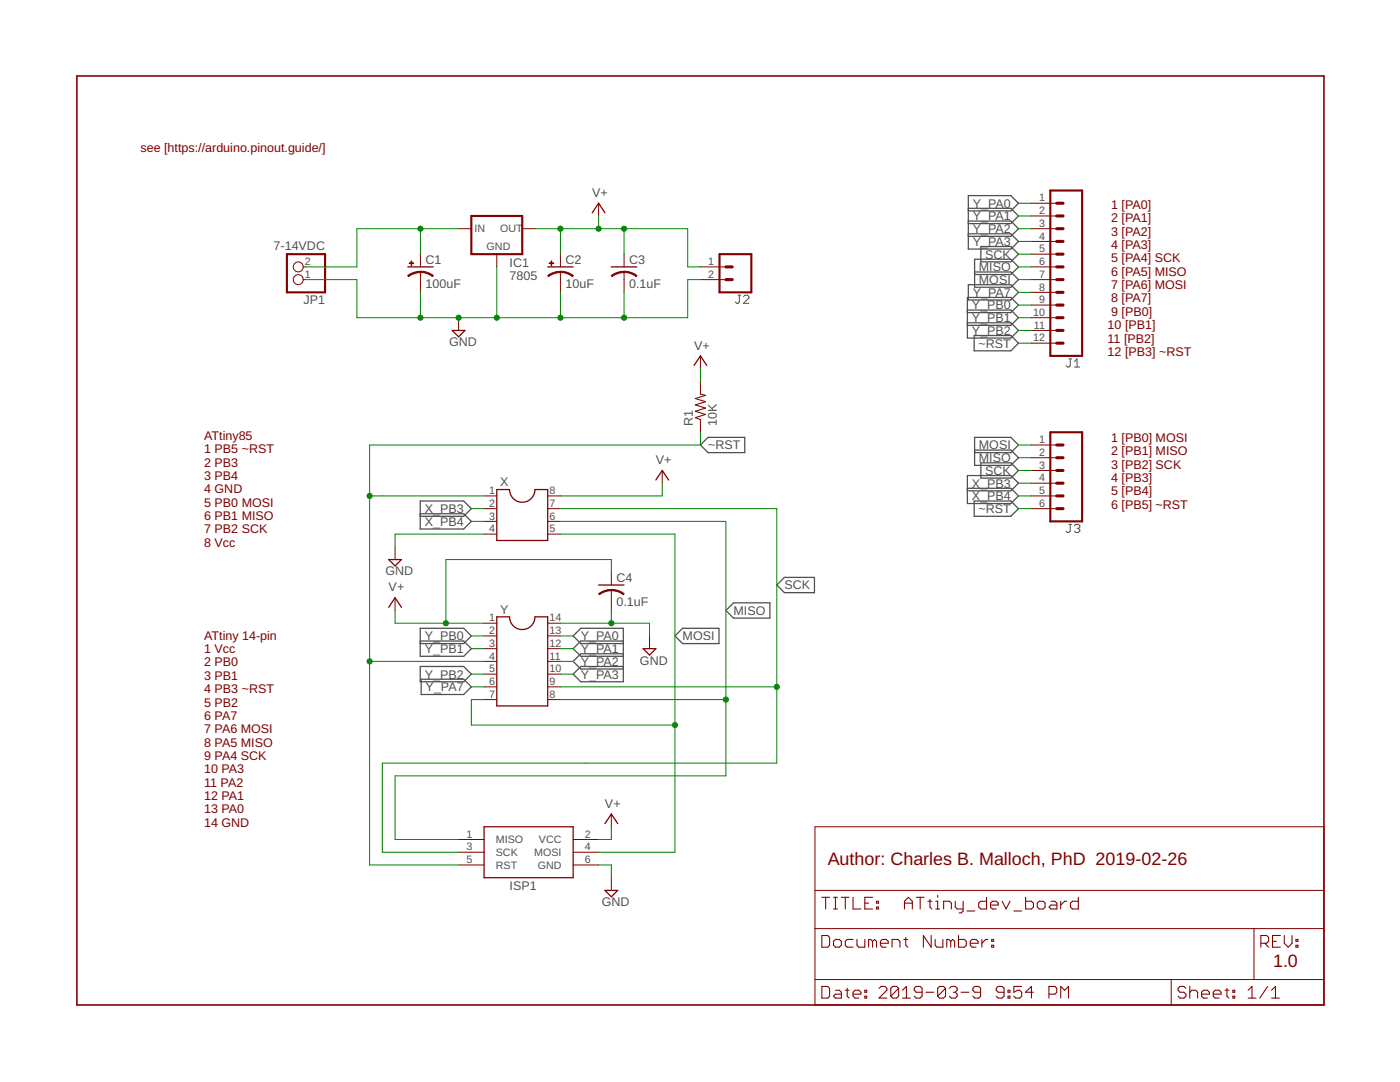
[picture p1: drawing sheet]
<svg xmlns="http://www.w3.org/2000/svg" width="279mm" height="216mm" viewBox="0 0 279 216" stroke-linecap="round" stroke-linejoin="round" font-family="sans-serif">
<path d="M147.3 58.9h.5M147.6 58.9v1.4l-.3 .2h-.3l-.3-.2M148.4 59.2l.3-.3h.5l.3 .3v.3l-1.1 1h1.1M213.3 71.6h.6M213.6 71.6v1.4l-.3 .2h-.3l-.2-.2M214.4 73.2h1.1M214.4 72.2l.5-.6v1.6M213.3 104.6h.6M213.6 104.6v1.4l-.3 .2h-.3l-.2-.2M214.4 104.9l.3-.3h.5l.3 .3v.3l-.3 .2M214.9 105.4h.3M215.2 105.4l.3 .3v.3l-.3 .2h-.5l-.3-.2" fill="none" stroke="#505050" stroke-width=".2"/>
<g fill="none" stroke="#505050" stroke-width=".25">
<path d="M193.3 56.8h8.4l1.6 1.5-1.6 1.6h-8.4zM193.3 41.6h8.4l1.6 1.5-1.6 1.5h-8.4M193.3 42.1h8.4l1.6-1.5-1.6-1.6h-8.4v10.7h8.4l1.6-1.5-1.6-1.5h-8.4M193.3 44.1h8.4l1.6 1.5-1.6 1.6h-8.4M194.5 54.3h7.2l1.6 1.5-1.6 1.5h-7.2v-5.6h7.2l1.6 1.6-1.6 1.5h-7.2M195.7 49.2h6l1.6 1.5-1.6 1.5h-6zM193.1 61.9h8.6l1.6 1.5-1.6 1.5h-8.6M193.1 62.4h8.6l1.6-1.5-1.6-1.5h-8.6v8.1h8.6l1.6-1.6-1.6-1.5h-8.6M194.4 67h7.3l1.6 1.5-1.6 1.5h-7.3zM139.8 88.8l1.5-1.5h7.3v3h-7.3zM193.1 97.4h8.6l1.6 1.6-1.6 1.5h-8.6v-5.6h8.6l1.6 1.5-1.6 1.5h-8.6M194.4 100h7.3l1.6 1.5-1.6 1.5h-7.3z"/>
<path d="M194.5 89.8h7.2l1.6 1.5-1.6 1.6h-7.2v-5.6h7.2l1.6 1.5-1.6 1.5h-7.2M195.7 92.4h6l1.6 1.5-1.6 1.5h-6zM83.9 102.5h8.6l1.6 1.5-1.6 1.6h-8.6v-5.6h8.6l1.6 1.5-1.6 1.5h-8.6M155 116.7l1.5-1.5h6v3.1h-6zM83.9 127.9h8.6l1.6 1.5-1.6 1.6h-8.6v-5.6h8.6l1.6 1.5-1.6 1.5h-8.6M83.9 133h8.6l1.6 1.5-1.6 1.5h-8.6zM84.1 135.5h8.4l1.6 1.6-1.6 1.5h-8.4zM124.4 128.4h-8.5l-1.5-1.5 1.5-1.5h8.5v10.6h-8.5l-1.5-1.5 1.5-1.5h8.5M124.4 127.9h-8.5l-1.5 1.5 1.5 1.6h8.5M124.4 130.5h-8.5l-1.5 1.5 1.5 1.5h8.5M134.7 126.9l1.5-1.5h7.3v3h-7.3zM144.9 121.8l1.5-1.5h7.2v3h-7.2z"/>
</g>
<path d="M15.3 15.2h248.9v185.3h-248.9z" fill="none" stroke="#800000" stroke-width=".32"/>
<g fill="none" stroke="#800000" stroke-width=".2">
<path d="M60.5 55.8h.6M60.5 53.3h.6M83.9 50.7v2.6M83.9 54.3v4M91.5 45.6h2.6M99.1 50.7v2.6M104.2 45.6h2.6M111.8 50.7v2.6M111.8 54.3v4M119.5 40.6v2.5M124.5 50.7v2.6M124.5 54.3v4"/>
<path d="M139.8 55.8h5.1M139.8 53.3h5.1M205.8 45.6h5.1M205.8 55.8h5.1M205.8 53.3h5.1M205.8 40.6h5.1M205.8 43.1h5.1M205.8 48.2h5.1M205.8 50.7h5.1M205.8 58.3h5.1M91.5 63.4v2.5M139.8 71v2.6"/>
<path d="M139.8 76.1v2.5M205.8 60.9h5.1M205.8 63.4h5.1M205.8 65.9h5.1M205.8 68.5h5.1M96.6 99h2.5M109.3 99h2.5M132.2 93.9v2.5M139.8 83.7v2.6M205.8 99h5.1M205.8 88.8h5.1M205.8 91.3h5.1"/>
<path d="M205.8 93.9h5.1M205.8 96.4h5.1M78.8 109.1v2.6M78.8 119.3v2.5M96.6 101.5h2.5M96.6 104h2.5M96.6 106.6h2.5M109.3 101.5h2.5M109.3 104h2.5M109.3 106.6h2.5M122 114.2v2.5M122 117.8v4"/>
<path d="M205.8 101.5h5.1M96.6 124.4h2.5M96.6 126.9h2.5M96.6 129.4h2.5M96.6 132h2.5M96.6 134.5h2.5M96.6 137.1h2.5M96.6 139.6h2.5M109.3 124.4h2.5M109.3 126.9h2.5M109.3 129.4h2.5M109.3 132h2.5"/>
<path d="M109.3 134.5h2.5M109.3 137.1h2.5M109.3 139.6h2.5M129.6 126.9v2.5M91.5 167.5h5.1M91.5 170.1h5.1M91.5 172.6h5.1M114.4 167.5h5.1M114.4 170.1h5.1M114.4 172.6h5.1M122 162.4v2.6M122 175.1v2.6"/>
<path d="M162.6 165h101.6v35.5h-101.6zM162.6 177.7h101.6M162.6 185.3h101.6M162.6 195.5h101.6M233.7 195.5v5M250.3 185.3v10.2"/>
<circle cx="59.5" cy="55.8" r=".99"/>
<circle cx="59.5" cy="53.3" r=".99"/>
</g>
<g fill="none" stroke="#800000" stroke-width=".21">
<path d="M139.8 78.6l1 .3-2 .6 2 .7-2 .6 2 .6-2 .7 2 .6-2 .6 1 .4M164 179h1.6M164.8 179v2.4M166.3 179h.8M166.7 179v2.4M167.9 179h1.6M168.7 179v2.4M170.2 179v2.4h1.6M174.1 179h-1.5v2.4h1.5M174.9 179.8h.4v.4h-.4zM182.9 179h1.5M183.6 179v2.4"/>
<path d="M185.2 179.8h.8M185.6 179.4v1.6l.4 .4M186.8 179.8h.3v1.6M187.1 178.6v.4M190.6 179.8v1.2l.5 .4h1.1M192.2 179.8v2l-.4 .4h-.4M196.9 179v2.4h-1.2l-.4-.4v-.8l.4-.4h1.2M200 179.8l.8 1.6 .8-1.6M204.7 179v2.4h1.1l.4-.4v-.8l-.4-.4h-1.1M209.7 179.8h.8l.4 .4v1.2h-1.2l-.3-.4 .3-.4h1.2M211.7 179.8v1.6M212.9 179.8h-.4l-.8 .8"/>
<path d="M215.2 179v2.4h-1.2l-.4-.4v-.8l.4-.4h1.2M164 186.7h1.2l.4 .3v1.6l-.4 .4h-1.2zM164 196.8h1.2l.4 .4v1.6l-.4 .4h-1.2zM166.3 187.8l.4-.3h.8l.4 .3v.8l-.4 .4h-.8l-.4-.4zM166.3 181.4h.8M166.7 197.6h.8l.4 .4v1.2h-1.2l-.4-.4 .4-.4h1.2M168.7 197.6h.8M169.1 197.2v1.6l.4 .4M170.2 198.4h1.6v-.4l-.4-.4h-.8l-.4 .4v.8l.4 .4h.8M170.2 187.5h-1.1l-.4 .3v.8l.4 .4h1.1M171 187.5v1.1l.4 .4h1.2v-1.5M172.6 198.8h.4v.4h-.4z"/>
<path d="M172.6 197.6h.4v.4h-.4zM172.6 180.2h.8M174.1 187.8l-.3-.3h-.4v1.5M174.1 187.8l.4-.3 .4 .3v1.2M174.1 187.8v1.2M174.9 181h.4v.4h-.4zM175.4 197.2l.4-.4h.8l.4 .4v.4l-1.6 1.6h1.6M175.7 188.2h1.6v-.4l-.4-.3h-.8l-.4 .3v.8l.4 .4h.8M178 189v-1.5h1.2l.4 .3v1.2M179.3 197.2v1.6l-.4 .4h-.7l-.4-.4M179.3 197.2l-.4-.4h-.7l-.4 .4v1.6M179.3 197.2l-1.5 1.6"/>
<path d="M180.1 199.2h1.6M180.1 197.6l.8-.8v2.4M180.4 187.5h.8M180.5 180.2h1.6M180.5 181.4v-1.6l.8-.8 .8 .8v1.6M180.8 187v1.6l.4 .4M184 198h-1.2l-.3-.4v-.4l.3-.4h.8l.4 .4v1.6l-.4 .4h-.8l-.3-.4M184.8 198h1.6M185.8 186.7v2.3l-1.5-2.3v2.3M186.6 187.5v1.1l.4 .4h1.2v-1.5M186.8 181.4h.7M188.3 181.4v-1.6h1.2l.4 .4v1.2"/>
<path d="M188.7 197.2v1.6l-.4 .4h-.8l-.4-.4M188.7 197.2l-.4-.4h-.8l-.4 .4v1.6M188.7 197.2l-1.6 1.6M189.5 197.2l.4-.4h.7l.4 .4v.4l-.4 .4M189.7 187.8l.4-.3 .4 .3v1.2M189.7 187.8l-.4-.3h-.3v1.5M189.7 187.8v1.2M190.2 198h.4M190.6 198l.4 .4v.4l-.4 .4h-.7l-.4-.4M191.3 186.7v2.3h1.2l.3-.4v-.8l-.3-.3h-1.2M191.8 198h1.6M193 181.8h1.5"/>
<path d="M193.6 188.2h1.6v-.4l-.4-.3h-.8l-.4 .3v.8l.4 .4h.8M195.7 198h-1.2l-.4-.4v-.4l.4-.4h.8l.4 .4v1.6l-.4 .4h-.8l-.4-.4M196 187.5v1.5M197.1 187.5h-.4l-.7 .7M197.7 180.6h1.5v-.4l-.4-.4h-.7l-.4 .4v.8l.4 .4h.7M197.9 188.6h.4v.4h-.4zM197.9 187.5h.4v.3h-.4zM200.4 198h-1.2l-.4-.4v-.4l.4-.4h.8l.4 .4v1.6l-.4 .4h-.8l-.4-.4M201.2 198.8h.3v.4h-.3zM201.2 197.6h.3v.4h-.3zM202.4 181.8h1.5M203.9 196.8h-1.6v1.2l.8-.4h.4l.4 .4v.8l-.4 .4h-.8l-.4-.4"/>
<path d="M206.2 198h-1.5l1.1-1.2v2.4M207 180.2l.4-.4h.8l.4 .4v.8l-.4 .4h-.8l-.4-.4zM209.3 198.4h1.2l.4-.4v-.8l-.4-.4h-1.2v2.4M211.7 199.2v-2.4l.8 .8 .7-.8v2.4M236.7 197.2l-.4-.4h-.8l-.4 .4v.4l.4 .4h.8l.4 .4v.4l-.4 .4h-.8l-.4-.4M237.4 198l.4-.4h.8l.4 .4v1.2M237.4 196.8v2.4M239.8 198.4h1.6v-.4l-.4-.4h-.8l-.4 .4v.8l.4 .4h.8M242.1 198.4h1.6v-.4l-.4-.4h-.8l-.4 .4v.8l.4 .4h.8M244.5 197.6h.8M244.9 197.2v1.6l.4 .4M246 198.8h.4v.4h-.4z"/>
<path d="M246 197.6h.4v.4h-.4zM249.1 199.2h1.6M249.1 197.6l.8-.8v2.4M251.6 188.2h1.2l.4-.4v-.8l-.4-.3h-1.2v2.3M252.4 188.2l.8 .8M253 196.8l-1.6 2.4M253.8 199.2h1.5M253.8 197.6l.8-.8v2.4M254 187.8h.7M255.5 186.7h-1.5v2.3h1.5M256.3 186.7v1.5l.8 .8 .8-.8v-1.5M258.6 188.6h.4v.4h-.4z"/>
<path d="M258.6 187.5h.4v.3h-.4z"/>
</g>
<path d="M209.6 38h6.4v33h-6.4zM57.3 50.7h7.6v7.6h-7.6zM94.1 43.1h10.1v7.6h-10.1zM143.6 50.7h6.3v7.6h-6.3zM209.6 86.3h6.4v17.7h-6.4z" fill="none" stroke="#800000" stroke-width=".42"/>
<g fill="none" stroke="#800000" stroke-width=".25">
<path d="M81.4 53.3h5M109.3 53.3h5.1M118.2 42.5l1.3-1.9 1.2 1.9M122 53.3h5.1M90.3 65.9h2.5l-1.3 1.3zM138.5 72.9l1.3-1.9 1.3 1.9M99.1 97.7h2.6a2.54 2.54 0 0 0 2.5 2.5 2.54 2.54 0 0 0 2.6-2.5h2.5v10.1h-10.2zM130.9 95.8l1.3-1.9 1.2 1.9M77.6 111.7h2.5l-1.3 1.2zM119.5 116.7h5M77.6 121.2l1.2-1.9 1.3 1.9M99.1 123.1h2.6a2.54 2.54 0 0 0 2.5 2.5 2.54 2.54 0 0 0 2.6-2.5h2.5v17.8h-10.2z"/>
<path d="M128.4 129.4h2.5l-1.3 1.3zM96.6 165h17.8v10.1h-17.8zM120.7 164.3l1.3-1.9 1.3 1.9M120.7 177.7h2.6l-1.3 1.2z"/>
</g>
<g fill="#800000" stroke="#800000" stroke-width=".2">
<path d="M83.9 54.1l1.4 .2 1.2 .7-.2 .2-1.4-.7-1-.1z" fill-rule="evenodd"/>
<path d="M81.4 55l1.2-.6 1.3-.3v.3l-1 .1-1.4 .7z" fill-rule="evenodd"/>
<path d="M111.8 54.1l1.4 .2 1.2 .7-.1 .2-1.4-.7-1.1-.1z" fill-rule="evenodd"/>
<path d="M109.3 55l1.2-.6 1.3-.3v.3l-1 .1-1.3 .7z" fill-rule="evenodd"/>
<path d="M124.5 54.1l1.4 .2 1.2 .7-.1 .2-1.4-.7-1.1-.1z" fill-rule="evenodd"/>
<path d="M122 55l1.2-.6 1.3-.3v.3l-1 .1-1.3 .7z" fill-rule="evenodd"/>
<path d="M122 117.6h.3a3.9 3.9 0 0 1 2.3 .9l-.2 .2-.9-.5-1.5-.3z" fill-rule="evenodd"/>
<path d="M119.5 118.5l1.2-.7 1.3-.2v.3l-1 .1-1.4 .7z" fill-rule="evenodd"/>
</g>
<g fill="#800000" stroke="#800000" stroke-width=".2">
<path d="M81.7 52.5h.8v.1h-.8z"/>
<path d="M82 52.1h.2v.9h-.2z"/>
<path d="M109.6 52.5h.9v.1h-.9z"/>
<path d="M110 52.1h.1v.9h-.1z"/>
</g>
<g fill="none" stroke="#800000" stroke-width=".61">
<path d="M144.9 53.3h1.2M144.9 55.8h1.2M210.9 45.6h1.3M210.9 43.1h1.3M210.9 40.6h1.3M210.9 50.7h1.3M210.9 48.2h1.3M210.9 53.3h1.3M210.9 55.8h1.3M210.9 58.3h1.3M210.9 60.9h1.3M210.9 63.4h1.3"/>
<path d="M210.9 65.9h1.3M210.9 68.5h1.3M210.9 93.9h1.3M210.9 91.3h1.3M210.9 88.8h1.3M210.9 99h1.3M210.9 96.4h1.3M210.9 101.5h1.3"/>
</g>
<g fill="none" stroke="#008000" stroke-width=".2">
<path d="M61.1 55.8h10.1v7.6h66v-7.6h2.6M83.9 45.6v5.1M83.9 58.3v5.1M91.5 45.6h-20.3v7.7h-10.1M99.1 53.3v10.1M106.8 45.6h30.4v7.7h2.6M111.8 45.6v5.1M111.8 58.3v5.1M119.5 43.1v2.5M124.5 45.6v5.1M124.5 58.3v5.1M203.3 45.6h2.5"/>
<path d="M203.3 53.3h2.5M203.3 55.8h2.5M203.3 50.7h2.5M203.3 43.1h2.5M203.3 48.2h2.5M203.3 58.3h2.5M203.3 40.6h2.5M139.8 73.6v2.5M203.3 63.4h2.5M203.3 68.5h2.5M203.3 60.9h2.5M203.3 65.9h2.5"/>
<path d="M73.8 99h22.8M132.2 96.4v2.6h-20.4M139.8 86.3v2.5h-66v83.8h17.7M203.3 99h2.5M203.3 88.8h2.5M203.3 93.9h2.5M203.3 91.3h2.5M203.3 96.4h2.5M94.1 101.5h2.5M94.1 104h2.5M96.6 106.6h-17.8v2.5M111.8 106.6h22.9v63.5h-15.2"/>
<path d="M111.8 104h33.1v50.8h-66.1v12.7h12.7M111.8 101.5h43.2v50.8h-78.7v17.8h15.2M122 114.2v-2.5h-33v12.7M203.3 101.5h2.5M73.8 132h22.8M78.8 121.8v2.6h17.8M94.1 137.1h2.5M94.1 129.4h2.5M94.1 134.5h2.5M94.1 126.9h2.5M96.6 139.6h-2.5v5.1h40.6M111.8 124.4h17.8v2.5"/>
<path d="M111.8 132h2.6M111.8 137.1h43.2M111.8 139.6h33.1M111.8 129.4h2.6M111.8 134.5h2.6M111.8 126.9h2.6M122 121.8v2.6M119.5 172.6h2.5v2.5M122 165v2.5h-2.5"/>
</g>
<g fill="#008000" stroke="#008000" stroke-width=".2">
<circle cx="83.9" cy="45.6" r=".51"/>
<circle cx="91.5" cy="63.4" r=".51"/>
<circle cx="99.1" cy="63.4" r=".51"/>
<circle cx="111.8" cy="63.4" r=".51"/>
<circle cx="83.9" cy="63.4" r=".51"/>
<circle cx="124.5" cy="63.4" r=".51"/>
<circle cx="122" cy="124.4" r=".51"/>
<circle cx="89" cy="124.4" r=".51"/>
<circle cx="119.5" cy="45.6" r=".51"/>
<circle cx="111.8" cy="45.6" r=".51"/>
<circle cx="124.5" cy="45.6" r=".51"/>
<circle cx="73.8" cy="99" r=".51"/>
<circle cx="73.8" cy="132" r=".51"/>
<circle cx="155" cy="137.1" r=".51"/>
<circle cx="134.7" cy="144.7" r=".51"/>
<circle cx="144.9" cy="139.6" r=".51"/>
</g>
<g font-size="3.6" fill="#800000">
<text x="165.2" y="172.6">Author: Charles B. Malloch, PhD 2019-02-26</text>
<text x="254.1" y="192.9">1.0</text>
</g>
<g font-size="2.5" fill="#800000">
<text x="28" y="30.4">see [https://arduino.pinout.guide/]</text>
<text x="221.7" y="41.7">1 [PA0]</text>
<text x="221.7" y="44.4">2 [PA1]</text>
<text x="221.7" y="47">3 [PA2]</text>
<text x="221.7" y="49.7">4 [PA3]</text>
<text x="221.7" y="52.4">5 [PA4] SCK</text>
<text x="221.7" y="55">6 [PA5] MISO</text>
<text x="221.7" y="57.7">7 [PA6] MOSI</text>
<text x="221" y="65.7">10 [PB1]</text>
<text x="221.7" y="60.4">8 [PA7]</text>
<text x="221.7" y="63">9 [PB0]</text>
<text x="221" y="68.4">11 [PB2]</text>
<text x="221" y="71">12 [PB3] ~RST</text>
<text x="40.7" y="87.8">ATtiny85</text>
<text x="221.7" y="88.2">1 [PB0] MOSI</text>
<text x="40.7" y="90.4">1 PB5 ~RST</text>
<text x="40.7" y="93.1">2 PB3</text>
<text x="40.7" y="95.8">3 PB4</text>
<text x="221.7" y="90.8">2 [PB1] MISO</text>
<text x="221.7" y="93.5">3 [PB2] SCK</text>
<text x="40.7" y="98.4">4 GND</text>
<text x="40.7" y="101.1">5 PB0 MOSI</text>
<text x="221.7" y="96.2">4 [PB3]</text>
<text x="221.7" y="98.8">5 [PB4]</text>
<text x="221.7" y="101.5">6 [PB5] ~RST</text>
<text x="40.7" y="103.8">6 PB1 MISO</text>
<text x="40.7" y="106.4">7 PB2 SCK</text>
<text x="40.7" y="109.1">8 Vcc</text>
<text x="40.7" y="127.6">ATtiny 14-pin</text>
<text x="40.7" y="130.3">1 Vcc</text>
<text x="40.7" y="133">2 PB0</text>
<text x="40.7" y="135.6">3 PB1</text>
<text x="40.7" y="138.3">4 PB3 ~RST</text>
<text x="40.7" y="141">5 PB2</text>
<text x="40.7" y="143.6">6 PA7</text>
<text x="40.7" y="146.3">7 PA6 MOSI</text>
<text x="40.7" y="149">8 PA5 MISO</text>
<text x="40.7" y="151.6">9 PA4 SCK</text>
<text x="40.7" y="154.3">10 PA3</text>
<text x="40.7" y="157">11 PA2</text>
<text x="40.7" y="159.6">12 PA1</text>
<text x="40.7" y="162.3">13 PA0</text>
<text x="40.7" y="165">14 GND</text>
</g>
<g font-size="2.5" fill="#505050">
<text x="118.2" y="39.3">V+</text>
<text x="194.2" y="41.4">Y_PA0</text>
<text x="194.2" y="44">Y_PA1</text>
<text x="194.2" y="46.5">Y_PA2</text>
<text x="54.6" y="49.9">7-14VDC</text>
<text x="84.9" y="52.6">C1</text>
<text x="101.7" y="53.2">IC1</text>
<text x="112.9" y="52.6">C2</text>
<text x="125.6" y="52.6">C3</text>
<text x="194.2" y="49.1">Y_PA3</text>
<text x="196.6" y="51.6">SCK</text>
<text x="84.9" y="57.4">100uF</text>
<text x="101.7" y="55.8">7805</text>
<text x="112.9" y="57.4">10uF</text>
<text x="125.6" y="57.4">0.1uF</text>
<text x="194.2" y="59.2">Y_PA7</text>
<text x="195.4" y="56.7">MOSI</text>
<text x="195.4" y="54.1">MISO</text>
<text x="60.6" y="60.7">JP1</text>
<text x="194" y="61.8">Y_PB0</text>
<text x="194" y="64.3">Y_PB1</text>
<text x="89.6" y="69.1">GND</text>
<text x="138.5" y="69.8">V+</text>
<text x="194" y="66.8">Y_PB2</text>
<text x="195.3" y="69.4">~RST</text>
<text x="138.3" y="85" transform="rotate(-90 138.3 85)">R1</text>
<text x="141.3" y="89.7">~RST</text>
<text x="143.1" y="85" transform="rotate(-90 143.1 85)">10K</text>
<text x="195.4" y="89.7">MOSI</text>
<text x="130.9" y="92.6">V+</text>
<text x="195.4" y="92.2">MISO</text>
<text x="196.6" y="94.8">SCK</text>
<text x="99.8" y="97.1">X</text>
<text x="194" y="99.8">X_PB4</text>
<text x="194" y="97.3">X_PB3</text>
<text x="84.8" y="104.9">X_PB4</text>
<text x="84.8" y="102.4">X_PB3</text>
<text x="195.3" y="102.4">~RST</text>
<text x="76.9" y="114.8">GND</text>
<text x="77.6" y="118">V+</text>
<text x="123" y="116.1">C4</text>
<text x="156.5" y="117.6">SCK</text>
<text x="99.8" y="122.4">Y</text>
<text x="123" y="120.9">0.1uF</text>
<text x="146.4" y="122.7">MISO</text>
<text x="84.8" y="127.8">Y_PB0</text>
<text x="84.8" y="130.3">Y_PB1</text>
<text x="115.9" y="130.3">Y_PA1</text>
<text x="115.9" y="127.8">Y_PA0</text>
<text x="136.2" y="127.8">MOSI</text>
<text x="84.8" y="135.4">Y_PB2</text>
<text x="85" y="137.9">Y_PA7</text>
<text x="115.9" y="132.9">Y_PA2</text>
<text x="115.9" y="135.4">Y_PA3</text>
<text x="127.7" y="132.6">GND</text>
<text x="120.7" y="161.2">V+</text>
<text x="101.7" y="177.7">ISP1</text>
<text x="120.1" y="180.9">GND</text>
</g>
<g font-size="2.1" fill="#505050">
<text x="207.4" y="40.2">1</text>
<text x="94.7" y="46.3">IN</text>
<text x="99.8" y="46.3">OUT</text>
<text x="207.4" y="42.7">2</text>
<text x="207.4" y="45.3">3</text>
<text x="207.4" y="47.8">4</text>
<text x="60.9" y="52.9">2</text>
<text x="97.1" y="49.9">GND</text>
<text x="141.3" y="52.9">1</text>
<text x="207.4" y="50.4">5</text>
<text x="207.4" y="52.9">6</text>
<text x="60.9" y="55.4">1</text>
<text x="141.3" y="55.4">2</text>
<text x="207.4" y="55.4">7</text>
<text x="207.4" y="58">8</text>
<text x="206.2" y="63">10</text>
<text x="206.3" y="65.6">11</text>
<text x="207.4" y="60.5">9</text>
<text x="206.2" y="68.1">12</text>
<text x="207.4" y="88.4">1</text>
<text x="207.4" y="91">2</text>
<text x="207.4" y="93.5">3</text>
<text x="97.6" y="98.6">1</text>
<text x="97.6" y="101.1">2</text>
<text x="109.7" y="101.1">7</text>
<text x="109.7" y="98.6">8</text>
<text x="207.4" y="96.1">4</text>
<text x="207.4" y="98.6">5</text>
<text x="207.4" y="101.1">6</text>
<text x="97.6" y="103.7">3</text>
<text x="97.6" y="106.2">4</text>
<text x="109.7" y="106.2">5</text>
<text x="109.7" y="103.7">6</text>
<text x="97.6" y="124">1</text>
<text x="109.7" y="124">14</text>
<text x="97.6" y="126.5">2</text>
<text x="97.6" y="129.1">3</text>
<text x="97.6" y="131.6">4</text>
<text x="109.7" y="131.6">11</text>
<text x="109.7" y="129.1">12</text>
<text x="109.7" y="126.5">13</text>
<text x="97.6" y="134.2">5</text>
<text x="97.6" y="136.7">6</text>
<text x="109.7" y="136.7">9</text>
<text x="109.7" y="134.2">10</text>
<text x="97.6" y="139.2">7</text>
<text x="109.7" y="139.2">8</text>
<text x="93.1" y="167.2">1</text>
<text x="116.7" y="167.2">2</text>
<text x="93.1" y="169.7">3</text>
<text x="93.1" y="172.2">5</text>
<text x="98.9" y="168.3">MISO</text>
<text x="98.9" y="170.8">SCK</text>
<text x="98.9" y="173.4">RST</text>
<text x="106.6" y="170.8">MOSI</text>
<text x="107.3" y="173.4">GND</text>
<text x="107.5" y="168.3">VCC</text>
<text x="116.7" y="172.2">6</text>
<text x="116.7" y="169.7">4</text>
</g>
</svg>
